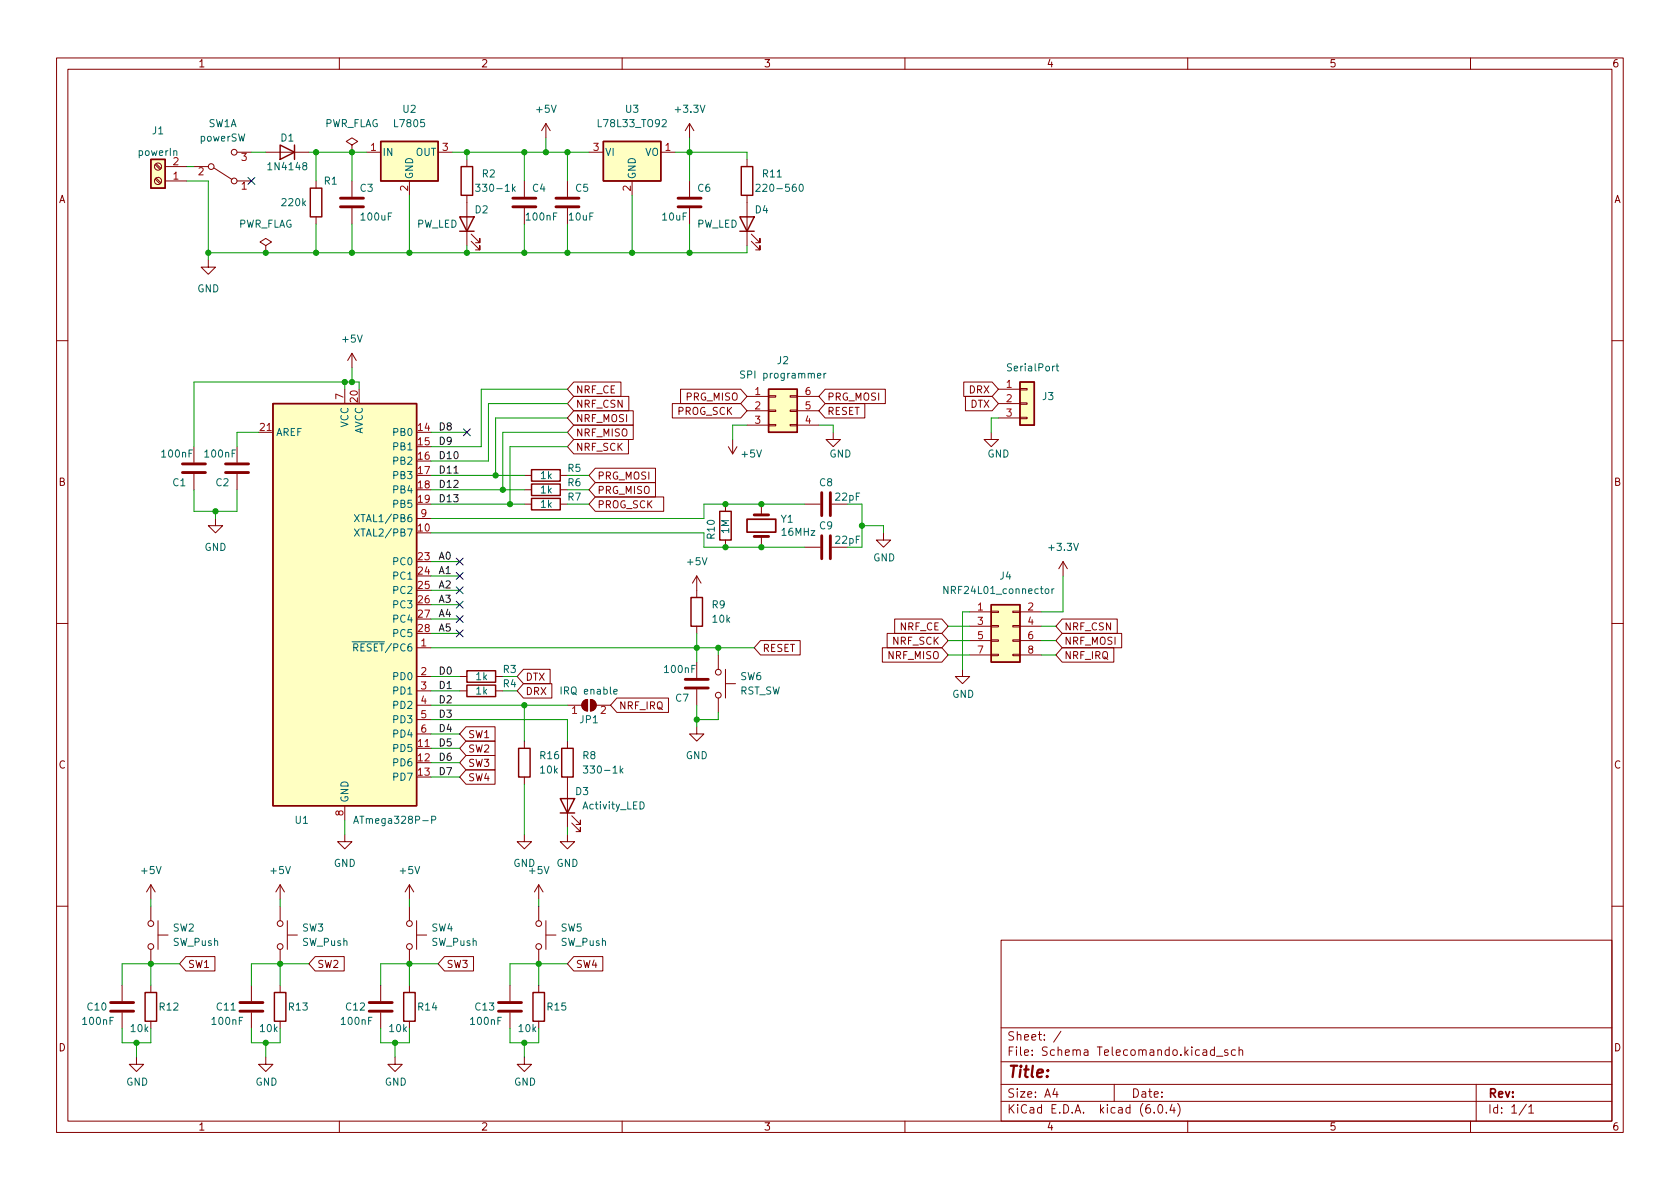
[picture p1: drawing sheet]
<svg xmlns="http://www.w3.org/2000/svg" width="297mm" height="210mm" viewBox="0 0 297 210" stroke-linecap="round" stroke-linejoin="round" font-family="sans-serif">
<g fill="none" stroke="#840000" stroke-width=".18">
<path d="M10 10.2h277v190.1h-277zM12 12.2h273v186.1h-273zM60 10.2v2M110 10.2v2M160 10.2v2M210 10.2v2M260 10.2v2M27.4 29.1l.9 .9M27.4 31.7l.9 .8M27.6 29l.9 .8M27.6 31.5l.9 .8M29.2 32h3.8"/>
<path d="M29.2 29.5h3.8M34.3 29.5h2.5M37.8 29.7l3.2 2M41.9 26.9h2.5M41.9 32h2.5M47 26.9h7.6M55.9 32v1.3M55.9 38.3v1.3M62.2 25.6l1-.6-1-.6-1 .6 1 .6v1.3M62.2 26.9h.1M62.2 32v2.8M62.2 36.8v2.8"/>
<path d="M64.8 26.9h2.5M72.4 32v2.5M77.5 26.9h2.5M82.5 28.2v1.3M82.5 34.5v8.9M92.7 32v2.8M92.7 36.8v2.8M96.5 21.8l-.7 1.3M96.5 21.8v2.6M96.5 21.8l.8 1.3M100.3 32v2.8M100.3 36.8v2.8"/>
<path d="M104.1 26.9h2.6M111.8 32v2.5M116.8 26.9h2.6M121.9 21.8l-.7 1.3M121.9 21.8v2.6M121.9 32v2.8M121.9 36.8v2.8M121.9 21.8l.8 1.3M132.1 28.2v1.3M132.1 34.5v8.9M36.8 46v1.2h1.3l-1.3 1.3-1.2-1.3h1.2M47 43.4l1-.6-1-.6-1 .6 1 .6v1.3"/>
<path d="M47 44.7h.1M83.3 42.7l1.5 1.5v-.8v.8h-.7M83.3 41.4l1.5 1.5v-.7v.7h-.7M132.8 42.7l1.6 1.5v-.8v.8h-.8M132.8 41.4l1.6 1.5v-.7v.7h-.8M10 60.2h2M34.3 79v2.8M41.9 79v2.8M45.7 76.4h2.6M61 68.8v2.6M62.2 62.5v2.5M62.2 62.5l-.7 1.2"/>
<path d="M62.2 62.5l.8 1.2M101.4 77.7h9.7v2.6h-9.7l-1.1-1.3zM101.4 75.2h10.6v2.5h-10.6l-1.1-1.3zM101.4 72.6h10.6v2.6h-10.6l-1.1-1.3zM101.4 67.6h8.4v2.5h-8.4l-1.1-1.3zM101.4 70.1h9.8v2.5h-9.8l-1.1-1.2zM118.9 71.4h12.1l1.1 1.2-1.1 1.3h-12.1zM120.3 68.8h10.7l1.1 1.3-1.1 1.3h-10.7zM128.8 79l.7 1.3M129.5 77.7v2.6M130.3 79l-.8 1.3M132.1 70.1h3.8"/>
<path d="M132.1 72.6h3.8M132.1 75.2h3.8M135.9 75.1h1.3v.2h-1.3zM135.9 72.5h1.3v.3h-1.3zM135.9 70h1.3v.2h-1.3zM139.7 75.1h1.3v.2h-1.3zM139.7 72.5h1.3v.3h-1.3zM139.7 70h1.3v.2h-1.3zM141 70.1h3.8M141 72.6h3.8M141 75.2h3.8M145.9 71.4h7v2.5h-7l-1.1-1.3z"/>
<path d="M145.9 68.8h10.6v2.6h-10.6l-1.1-1.3zM147.3 76.4v1.3h1.3l-1.3 1.3-1.3-1.3h1.3M170.4 67.6h5l1.1 1.2-1.1 1.3h-5zM170.7 70.1h4.7l1.1 1.3-1.1 1.2h-4.7zM175.3 76.4v1.3h1.2l-1.2 1.3-1.3-1.3h1.3M176.5 68.8h3.8M176.5 71.4h3.8M176.5 73.9h3.8M180.3 73.8h1.3v.2h-1.3zM180.3 71.2h1.3v.3h-1.3zM180.3 68.7h1.3v.3h-1.3zM285 60.2h2"/>
<path d="M34.3 83.8v2.8M38.1 91.7v1.3h1.3l-1.3 1.2-1.3-1.2h1.3M41.9 83.8v2.8M73.7 91.7h2.5M92.7 89.1h1.3M92.7 84.1h1.3M92.7 86.6h1.3M99.1 89.1h1.2M99.1 84.1h1.2M99.1 86.6h1.2M105.3 87.9h12v2.5h-12l-1.2-1.3zM105.3 85.3h10.6v2.6h-10.6l-1.2-1.3z"/>
<path d="M105.3 82.8h10.6v2.5h-10.6l-1.2-1.2zM128.3 89.1v1.3M128.3 95.5v1.3M134.6 89.1v2M134.6 94.9v1.9M142.2 96.8h2.8M142.2 89.1h2.8M147.1 96.8h2.8M147.1 89.1h2.8M156.2 94.2v1.3h1.3l-1.3 1.3-1.3-1.3h1.3M188 99.3l-.8 1.3M188 99.3v2.5"/>
<path d="M188 99.3l.7 1.3M10 110.2h2M73.7 119.6h2.5M73.7 114.5h2.5M81.3 119.6h1.2M87.6 119.6h1.3M92.6 118.4h4.7v2.5h-4.7l-1.2-1.3zM123.2 101.8l-.8 1.3M123.2 101.8v3.9M123.2 110.7v1.3M123.2 117.1v2.8M123.2 101.8l.8 1.3"/>
<path d="M127 115.8v2.6M128.3 118.4v5M134.5 113.3h7v2.5h-7l-1.2-1.3zM156 114.5h10.5l1.1 1.3-1.1 1.3h-10.5zM156.9 112h9.6l1.1 1.3-1.1 1.2h-9.6zM158.2 109.5h8.3l1.1 1.2-1.1 1.3h-8.3zM170.2 118.4v1.2h1.2l-1.2 1.3-1.3-1.3h1.3M171.4 108.2h3.9M171.4 110.7h3.9M171.4 113.3h3.9M171.4 115.8h3.9M175.3 115.7h1.2v.2h-1.2z"/>
<path d="M175.3 113.2h1.2v.2h-1.2zM175.3 110.6h1.2v.3h-1.2zM175.3 108.1h1.2v.2h-1.2zM179.1 115.7h1.2v.2h-1.2zM179.1 113.2h1.2v.2h-1.2zM179.1 110.6h1.2v.3h-1.2zM179.1 108.1h1.2v.2h-1.2zM180.3 108.2h3.8M180.3 110.7h3.8M180.3 113.3h3.8M180.3 115.8h3.8M187.8 114.5h9.1v2.6h-9.1l-1.1-1.3z"/>
<path d="M187.8 109.5h9.7v2.5h-9.7l-1.1-1.3zM187.8 112h10.5v2.5h-10.5l-1.1-1.2zM285 110.2h2M73.7 122.2h2.5M73.7 124.7h2.5M73.7 132.3h2.5M73.7 127.2h2.5M73.7 129.8h2.5M81.3 122.2h1.2M82.4 133.6h5.1v2.5h-5.1l-1.1-1.2zM82.4 128.5h5.1v2.6h-5.1l-1.1-1.3zM82.4 136.1h5.1v2.6h-5.1l-1.1-1.3z"/>
<path d="M82.4 131.1h5.1v2.5h-5.1l-1.1-1.3zM87.6 122.2h1.3M92.6 120.9h5v2.5h-5l-1.2-1.2zM92.7 131.1v1.2M92.7 137.4v1.3M100.3 124.7h2.6M100.3 131.1v1.2M100.3 137.4v8.9M103.2 124l.7-.3v2a1.02 1.02 0 0 1-1-.6 1.02 1.02 0 0 1 .3-1.1zM104.4 123.7a1.02 1.02 0 0 1 1 1 1.02 1.02 0 0 1-1 1zM105.4 124.7h2.5M109.1 123.4h9.1v2.6h-9.1l-1.2-1.3z"/>
<path d="M123.2 128.5v1.3h1.3l-1.3 1.3-1.3-1.3h1.3M123.2 121.9v2.8M127 123.4v2.6M128.3 120.9h1.7M26.7 156.5v2.5M26.7 156.5l-.8 1.2M26.7 156.5l.7 1.2M49.5 156.5v2.5M49.5 156.5l-.7 1.2M49.5 156.5l.8 1.2M61 147.6v1.2h1.2l-1.2 1.3-1.3-1.3h1.3M61 142.5v2.5"/>
<path d="M72.4 156.5v2.5M72.4 156.5l-.8 1.2M72.4 156.5l.8 1.2M92.7 147.6v1.2h1.3l-1.3 1.3-1.3-1.3h1.3M95.2 156.5v2.5M95.2 156.5l-.7 1.2M95.2 156.5l.8 1.2M100.3 147.6v1.2h1.3l-1.3 1.3-1.2-1.3h1.2M101.1 145.5l1.5 1.6v-.8v.8h-.7M101.1 144.3l1.5 1.5v-.8v.8h-.7M10 160.2h2M21.6 174.2v2.8"/>
<path d="M21.6 179.1v2.8M26.7 160.3v2.5M26.7 167.9v2.5M26.7 174.2v1.3M27.9 165.3h1.8M27.9 162.8v5.1M32.9 169.2h5.1v2.5h-5.1l-1.2-1.3zM44.4 174.2v2.8M44.4 179.1v2.8M49.5 160.3v2.5M49.5 167.9v2.5M49.5 174.2v1.3"/>
<path d="M50.8 165.3h1.8M50.8 162.8v5.1M55.7 169.2h5.2v2.5h-5.2l-1.1-1.3zM67.3 174.2v2.8M67.3 179.1v2.8M72.4 160.3v2.5M72.4 167.9v2.5M72.4 174.2v1.3M73.7 165.3h1.7M73.7 162.8v5.1M78.6 169.2h5.1v2.5h-5.1l-1.1-1.3zM90.2 174.2v2.8"/>
<path d="M90.2 179.1v2.8M95.2 160.3v2.5M95.2 167.9v2.5M95.2 174.2v1.3M96.5 162.8v5.1M96.5 165.3h1.8M101.4 169.2h5.2v2.5h-5.2l-1.1-1.3zM177 166.3h108v32h-108zM285 160.2h2M24.1 186.9v1.3h1.3l-1.3 1.3-1.2-1.3h1.2M26.7 180.6v1.3M47 186.9v1.3h1.3l-1.3 1.3-1.3-1.3h1.3"/>
<path d="M49.5 180.6v1.3M60 198.3v2M69.8 186.9v1.3h1.3l-1.3 1.3-1.2-1.3h1.2M72.4 180.6v1.3M92.7 186.9v1.3h1.3l-1.3 1.3-1.3-1.3h1.3M95.2 180.6v1.3M110 198.3v2M160 198.3v2M177 194.8h108M177 191.8h108M177 187.8h108M177 181.8h108"/>
<path d="M186.5 192.5l-.4 1h1M186.9 193v1M187.6 182.4l-1.3 1.9M197 191.8v3M204.1 196.7v.1M204.9 195.4l.2-.1a.81 .81 0 0 1 .6 .7 .81 .81 0 0 1-.3 .8h-.2a.81 .81 0 0 1-.6-.6 .81 .81 0 0 1 .3-.8zM206.2 196.7v.1M207.2 195.3l-.3 1h.9M207.6 195.8v1M208.2 195.1a1.72 1.72 0 0 1 0 2.3M210 198.3v2M214.7 185.7l-.4-.1-.3 .3v.4l.1 .3h.6"/>
<path d="M214.7 185.1v1.5M215.1 186.8h1.1M217.1 185.7l-.4-.1-.2 .2 .1 .3 .5 .1v.4h-.6M218.4 185.7l-.4-.1-.3 .3v.4l.2 .3h.5M219.1 185.8l.2-.2 .3 .1 .1 .9M219.1 185.1v1.5M260 198.3v2M261 191.8v6.5M269.9 195.3l-1.3 1.9M270.3 195.8l.4-.5v1.5M270.3 196.8h.9"/>
<circle cx="27.9" cy="29.5" r=".63"/>
<circle cx="27.9" cy="32" r=".63"/>
<circle cx="37.3" cy="29.5" r=".51"/>
<circle cx="41.4" cy="32" r=".51"/>
<circle cx="41.4" cy="26.9" r=".51"/>
<circle cx="127" cy="118.9" r=".51"/>
<circle cx="127" cy="122.9" r=".51"/>
<circle cx="26.7" cy="163.3" r=".51"/>
<circle cx="26.7" cy="167.4" r=".51"/>
<circle cx="49.5" cy="167.4" r=".51"/>
<circle cx="49.5" cy="163.3" r=".51"/>
<circle cx="72.4" cy="167.4" r=".51"/>
<circle cx="72.4" cy="163.3" r=".51"/>
<circle cx="95.3" cy="167.4" r=".51"/>
<circle cx="95.3" cy="163.3" r=".51"/>
</g>
<g fill="none" stroke="#840000" stroke-width=".51">
<path d="M60.2 36.6h4.1M60.2 35h4.1M90.7 36.6h4M90.7 35h4M98.3 36.6h4.1M98.3 35h4.1M119.9 36.6h4.1M119.9 35h4.1M32.3 82h4M32.3 83.6h4M39.9 82h4M39.9 83.6h4"/>
<path d="M133.3 94.9h2.6M133.3 91.1h2.6M145.3 87.1v4.1M145.3 94.7v4.1M146.8 87.1v4.1M146.8 94.7v4.1M121.2 120.1h4M121.2 121.7h4M19.6 177.3h4M19.6 178.8h4M42.4 177.3h4.1M42.4 178.8h4.1"/>
<path d="M65.3 177.3h4M65.3 178.8h4M88.1 177.3h4.1M88.1 178.8h4.1"/>
</g>
<g fill="none" stroke="#840000" stroke-width=".25">
<path d="M26.7 28.2h2.5v5.1h-2.5zM49.5 25.6l2.6 1.3-2.6 1.3zM52.1 25.6v2.6M54.9 33.3h2v5h-2zM67.3 25h10.2v7h-10.2zM81.3 38.3h2.5l-1.3 2.6zM81.5 29.5h2.1v5h-2.1zM106.7 25h10.1v7h-10.1zM130.8 38.3h2.5l-1.2 2.6zM131.1 29.5h2v5h-2zM81.3 40.9h2.5M130.8 40.9h2.5"/>
<path d="M48.3 71.4h25.4v71.1h-25.4zM135.9 68.8h5.1v7.6h-5.1zM180.3 67.6h2.6v7.6h-2.6zM94 88.1h5.1v2.1h-5.1zM94 83.1h5.1v2h-5.1zM94 85.6h5.1v2h-5.1zM127.3 90.4h2v5.1h-2zM82.5 118.6h5.1v2h-5.1zM122.2 105.7h2v5h-2zM175.3 106.9h5v10.2h-5zM82.5 121.2h5.1v2h-5.1zM91.7 132.3h2v5.1h-2z"/>
<path d="M99.3 132.3h2v5.1h-2zM99.1 141.2h2.5l-1.3 2.6zM99.1 143.8h2.5M25.7 175.5h2v5.1h-2zM48.5 175.5h2v5.1h-2zM71.4 175.5h2v5.1h-2zM94.2 175.5h2.1v5.1h-2.1z"/>
</g>
<g fill="none" stroke="#006464" stroke-width=".18">
<path d="M84.1 32.6h.8l-.5 .5 .4 .1v.5l-.2 .1-.5-.1M90.7 33.4l.4 .4M91.1 33l-.5 .5M133.7 32.7l.5-.1 .2 .3-.8 .9h.8M141.4 32.7l.2-.1a.68 .68 0 0 1 .4 .6 .68 .68 0 0 1-.4 .6l-.2-.1-.1-.3zM131.7 65.7l-.5-.1-.2 .1v.4l.5 .2 .2 .3-.3 .3-.5-.1M144.5 66.4l.6-.1v-.2l-.4-.1-.2 .2 .1 .6h.5M145.7 66v.9M146 66l-.3 .3M186.7 64.7h.5M186.9 64.3v1.1l.3 .2M62.7 93.5l.8 1.3"/>
<path d="M62.7 91l.8 1.3M63.5 93.5l-.8 1.3M63.5 91l-.8 1.3M167.6 103.7v1.3l-.7-1.3v1.3M184.8 104.2l.2-.1 .4 .1 .1 .5-.2 .2-.3 .1-.2-.2zM186 104.1v.9M186.4 104.1l-.4 .3M103.1 135.4h.8l-.4 .5 .4 .1v.6l-.2 .1-.6-.1M108.5 122.3l.6-.1v-.2l-.4-.1-.2 .2 .1 .6h.5M109.8 136.2l.3 .5M110.1 135.9l-.4 .4M62.5 145.6l.5-1.3 .4 1.3"/>
<path d="M62.7 145.2h.6M76.3 145l.6-.1 .1-.1v-.3l-.7-.2v1.3M113.2 141.8a.64 .64 0 0 1 .7 .6 .64 .64 0 0 1-.7 .7z"/>
</g>
<g fill="#ffffc2" stroke="#ffffc2" stroke-width=".18">
<path d="M67.3 25h10.2v7h-10.2z"/>
<path d="M175.3 106.9h5v10.2h-5z"/>
<path d="M26.7 28.2h2.5v5.1h-2.5z"/>
<path d="M135.9 68.8h5.1v7.6h-5.1z"/>
<path d="M48.3 71.4h25.4v71.1h-25.4z"/>
<path d="M106.7 25h10.1v7h-10.1z"/>
<path d="M180.3 67.6h2.6v7.6h-2.6z"/>
</g>
<g fill="#840000" stroke="#840000" stroke-width=".18">
<path d="M103.2 124l.7-.3v2a1.02 1.02 0 0 1-1-.6 1.02 1.02 0 0 1 .3-1.1z"/>
<path d="M104.4 123.7a1.02 1.02 0 0 1 1 1 1.02 1.02 0 0 1-1 1z"/>
</g>
<path d="M132.1 91.8h5.1v2.3h-5.1z" fill="none" stroke="#840000" stroke-width=".3"/>
<path d="M80.3 83.7h.7" fill="none" stroke="#0f0f0f" stroke-width=".18"/>
<g fill="none" stroke="#009600" stroke-width=".18">
<path d="M33 29.5h1.3M33 32h3.8v14M44.4 26.9h2.6M54.6 26.9h10.2M55.9 26.9v5.1M55.9 39.6v5.1M62.2 26.9v5.1M62.2 39.6v5.1M72.4 34.5v10.2M80 26.9h24.1M82.5 26.9v1.3M92.7 26.9v5.1"/>
<path d="M92.7 39.6v5.1M96.5 24.4v2.5M100.3 26.9v5.1M100.3 39.6v5.1M111.8 34.5v10.2M119.4 26.9h12.7v1.3M121.9 24.4v7.6M121.9 39.6v5.1M82.5 43.4v1.3M132.1 43.4v1.3h-95.3M45.7 76.4h-3.8v2.6M61 67.6v1.2"/>
<path d="M62.2 65v2.6M63.5 68.8v-1.2h-29.2v11.4M76.2 76.4h6.3M100.3 76.4h-11.4v10.2M100.3 71.4h-13.9v10.1h-10.2M100.3 68.8h-15.2v10.2h-8.9M100.3 73.9h-12.7v10.2M100.3 79h-10.1v10.1M132.1 75.2h-2.6v2.5M144.8 75.2h2.5v1.2M176.5 73.9h-1.2v2.5M34.3 86.6v3.8h7.6v-3.8"/>
<path d="M38.1 90.4v1.3M76.2 84.1h16.5M76.2 99.3h5.1M76.2 89.1h16.5M76.2 94.2h48.3v2.6h17.7M76.2 86.6h16.5M100.3 84.1h3.8M100.3 89.1h3.8M100.3 86.6h3.8M142.2 89.1h-17.7v2.6h-48.3M149.9 89.1h2.5v7.7h-2.5M152.4 93h3.8v1.2"/>
<path d="M76.2 104.4h5.1M76.2 101.8h5.1M76.2 119.6h5.1M76.2 109.5h5.1M76.2 112h5.1M76.2 114.5h57.1M76.2 106.9h5.1M123.2 112v5.1M127 114.5v1.3M167.6 110.7h3.8M167.6 113.3h3.8M167.6 115.8h3.8"/>
<path d="M171.4 108.2h-1.2v10.2M184.1 110.7h2.6M184.1 113.3h2.6M184.1 115.8h2.6M188 101.8v6.4h-3.9M76.2 127.2h24.1v3.9M76.2 122.2h5.1M76.2 124.7h24.1M76.2 134.9h5.1M76.2 132.3h5.1M76.2 129.8h5.1M76.2 137.4h5.1"/>
<path d="M88.9 122.2h2.5M92.7 124.7v6.4M92.7 138.7v8.9M123.2 124.7v3.8M127 126v1.2h-3.8M26.7 159v1.3M49.5 159v1.3M61 145v2.6M72.4 159v1.3M95.2 159v1.3M100.3 146.3v1.3M26.7 170.4v3.8"/>
<path d="M31.7 170.4h-10.1v3.8M49.5 170.4v3.8M54.6 170.4h-10.2v3.8M72.4 170.4v3.8M77.5 170.4h-10.2v3.8M95.2 170.4v3.8M100.3 170.4h-10.1v3.8M21.6 181.9v2.5h5.1v-2.5M24.1 184.4v2.5M44.4 181.9v2.5h5.1v-2.5M47 184.4v2.5M67.3 181.9v2.5h5.1v-2.5"/>
<path d="M69.8 184.4v2.5M90.2 181.9v2.5h5v-2.5M92.7 184.4v2.5"/>
</g>
<g fill="none" stroke="#000084" stroke-width=".18">
<path d="M43.8 31.4l1.3 1.2M45.1 31.4l-1.3 1.2M81.9 75.8l1.3 1.3M83.2 75.8l-1.3 1.3M80.7 98.7l1.2 1.2M81.9 98.7l-1.2 1.2M80.7 101.2l1.2 1.3M80.7 108.9l1.2 1.2M80.7 103.8l1.2 1.2M80.7 111.4l1.2 1.2M80.7 106.3l1.2 1.2M81.9 101.2l-1.2 1.3"/>
<path d="M81.9 108.9l-1.2 1.2M81.9 103.8l-1.2 1.2M81.9 111.4l-1.2 1.2M81.9 106.3l-1.2 1.2"/>
</g>
<g fill="#009600" stroke="#009600" stroke-width=".18">
<circle cx="82.5" cy="44.7" r=".46"/>
<circle cx="55.9" cy="26.9" r=".46"/>
<circle cx="62.2" cy="26.9" r=".46"/>
<circle cx="62.2" cy="44.7" r=".46"/>
<circle cx="55.9" cy="44.7" r=".46"/>
<circle cx="100.3" cy="44.7" r=".46"/>
<circle cx="111.8" cy="44.7" r=".46"/>
<circle cx="92.7" cy="44.7" r=".46"/>
<circle cx="90.2" cy="89.1" r=".46"/>
<circle cx="88.9" cy="86.6" r=".46"/>
<circle cx="128.3" cy="89.1" r=".46"/>
<circle cx="92.7" cy="26.9" r=".46"/>
<circle cx="82.5" cy="26.9" r=".46"/>
<circle cx="121.9" cy="26.9" r=".46"/>
<circle cx="100.3" cy="26.9" r=".46"/>
<circle cx="96.5" cy="26.9" r=".46"/>
<circle cx="36.8" cy="44.7" r=".46"/>
<circle cx="47" cy="44.7" r=".46"/>
<circle cx="61" cy="67.6" r=".46"/>
<circle cx="62.2" cy="67.6" r=".46"/>
<circle cx="72.4" cy="44.7" r=".46"/>
<circle cx="121.9" cy="44.7" r=".46"/>
<circle cx="87.6" cy="84.1" r=".46"/>
<circle cx="123.2" cy="114.5" r=".46"/>
<circle cx="127" cy="114.5" r=".46"/>
<circle cx="128.3" cy="96.8" r=".46"/>
<circle cx="123.2" cy="127.2" r=".46"/>
<circle cx="92.7" cy="124.7" r=".46"/>
<circle cx="69.8" cy="184.4" r=".46"/>
<circle cx="24.1" cy="184.4" r=".46"/>
<circle cx="47" cy="184.4" r=".46"/>
<circle cx="134.6" cy="89.1" r=".46"/>
<circle cx="152.4" cy="93" r=".46"/>
<circle cx="134.6" cy="96.8" r=".46"/>
<circle cx="95.2" cy="170.4" r=".46"/>
<circle cx="92.7" cy="184.4" r=".46"/>
<circle cx="26.7" cy="170.4" r=".46"/>
<circle cx="72.4" cy="170.4" r=".46"/>
<circle cx="49.5" cy="170.4" r=".46"/>
<circle cx="38.1" cy="90.4" r=".46"/>
</g>
<text font-size="2.8" fill="#840000" x="178" y="190.6">Title:</text>
<g font-size="2.1" fill="#840000">
<text x="178" y="184">Sheet: /</text>
<text x="178" y="186.7">File: Schema Telecomando.kicad_sch</text>
<text x="178" y="196.9">KiCad E.D.A. kicad (6.0.4)</text>
<text x="178" y="194.1">Size: A4</text>
<text x="200" y="194.1">Date:</text>
<text x="263" y="194.1">Rev:</text>
<text x="263" y="196.9">Id: 1/1</text>
</g>
<g font-size="1.8" fill="#840000">
<text x="35" y="11.9">1</text>
<text x="85" y="11.9">2</text>
<text x="135" y="11.9">3</text>
<text x="185" y="11.9">4</text>
<text x="235" y="11.9">5</text>
<text x="285" y="11.9">6</text>
<text x="10.3" y="35.9">A</text>
<text x="285.3" y="35.9">A</text>
<text x="101.8" y="69.6">NRF_CE</text>
<text x="121.3" y="70.8">PRG_MISO</text>
<text x="146.2" y="70.8">PRG_MOSI</text>
<text x="171.4" y="69.6">DRX</text>
<text x="101.8" y="77.2">NRF_MISO</text>
<text x="101.8" y="74.6">NRF_MOSI</text>
<text x="101.8" y="72.1">NRF_CSN</text>
<text x="120.2" y="73.4">PROG_SCK</text>
<text x="146.2" y="73.4">RESET</text>
<text x="171.6" y="72.1">DTX</text>
<text x="101.8" y="79.7">NRF_SCK</text>
<text x="10.3" y="85.9">B</text>
<text x="105.6" y="89.9">PROG_SCK</text>
<text x="105.6" y="87.3">PRG_MISO</text>
<text x="105.6" y="84.8">PRG_MOSI</text>
<text x="285.3" y="85.9">B</text>
<text x="159.1" y="111.5">NRF_CE</text>
<text x="188.1" y="111.5">NRF_CSN</text>
<text x="134.8" y="115.3">RESET</text>
<text x="157.1" y="116.5">NRF_MISO</text>
<text x="157.9" y="114">NRF_SCK</text>
<text x="188.1" y="116.5">NRF_IRQ</text>
<text x="188.1" y="114">NRF_MOSI</text>
<text x="92.9" y="120.4">DTX</text>
<text x="92.9" y="122.9">DRX</text>
<text x="109.4" y="125.4">NRF_IRQ</text>
<text x="82.7" y="130.5">SW1</text>
<text x="10.3" y="135.9">C</text>
<text x="82.7" y="135.6">SW3</text>
<text x="82.7" y="133.1">SW2</text>
<text x="285.3" y="135.9">C</text>
<text x="82.7" y="138.1">SW4</text>
<text x="33.2" y="171.2">SW1</text>
<text x="56" y="171.2">SW2</text>
<text x="78.9" y="171.2">SW3</text>
<text x="101.8" y="171.2">SW4</text>
<text x="10.3" y="185.9">D</text>
<text x="285.3" y="185.9">D</text>
<text x="35" y="199.9">1</text>
<text x="85" y="199.9">2</text>
<text x="135" y="199.9">3</text>
<text x="185" y="199.9">4</text>
<text x="235" y="199.9">5</text>
<text x="285" y="199.9">6</text>
</g>
<g font-size="1.8" fill="#006464">
<text x="27" y="23.7">J1</text>
<text x="36.8" y="22.5">SW1A</text>
<text x="57.3" y="22.5">PWR_FLAG</text>
<text x="69.9" y="22.5">L7805</text>
<text x="71.3" y="19.9">U2</text>
<text x="94.9" y="19.9">+5V</text>
<text x="106" y="22.5">L78L33_TO92</text>
<text x="110.6" y="19.9">U3</text>
<text x="119.6" y="19.9">+3.3V</text>
<text x="24.5" y="27.6">powerIn</text>
<text x="35.3" y="25">powerSW</text>
<text x="49.7" y="25">D1</text>
<text x="67.6" y="27.6">IN</text>
<text x="73.5" y="27.6">OUT</text>
<text x="106.9" y="27.6">VI</text>
<text x="114" y="27.6">VO</text>
<text x="47.7" y="30.1">1N4148</text>
<text x="57.3" y="32.6">R1</text>
<text x="63.7" y="33.9">C3</text>
<text x="73" y="31.7" transform="rotate(-90 73 31.7)">GND</text>
<text x="84.9" y="33.9">330-1k</text>
<text x="85.3" y="31.4">R2</text>
<text x="94.2" y="33.9">C4</text>
<text x="101.8" y="33.9">C5</text>
<text x="112.4" y="31.7" transform="rotate(-90 112.4 31.7)">GND</text>
<text x="123.4" y="33.9">C6</text>
<text x="134.6" y="33.9">220-560</text>
<text x="134.9" y="31.4">R11</text>
<text x="42" y="40.3">PWR_FLAG</text>
<text x="50" y="36.4">220k</text>
<text x="64" y="39">100uF</text>
<text x="73.6" y="40.3">PW_LED</text>
<text x="84" y="37.7">D2</text>
<text x="93.2" y="39">100nF</text>
<text x="100.7" y="39">10uF</text>
<text x="117.2" y="39">10uF</text>
<text x="123.2" y="40.3">PW_LED</text>
<text x="133.5" y="37.7">D4</text>
<text x="34.9" y="51.7">GND</text>
<text x="60.6" y="60.6">+5V</text>
<text x="137.4" y="64.4">J2</text>
<text x="178.4" y="65.7">SerialPort</text>
<text x="131.5" y="66.9">SPI programmer</text>
<text x="184.3" y="70.7">J3</text>
<text x="48.8" y="77.1">AREF</text>
<text x="61.6" y="75.6" transform="rotate(-90 61.6 75.6)">VCC</text>
<text x="64.1" y="76.9" transform="rotate(-90 64.1 76.9)">AVCC</text>
<text x="69.7" y="77.1">PB0</text>
<text x="28.7" y="80.9">100nF</text>
<text x="36.3" y="80.9">100nF</text>
<text x="69.7" y="79.6">PB1</text>
<text x="69.7" y="82.2">PB2</text>
<text x="100.4" y="83.4">R5</text>
<text x="131.2" y="80.9">+5V</text>
<text x="146.6" y="80.9">GND</text>
<text x="174.6" y="80.9">GND</text>
<text x="30.6" y="86">C1</text>
<text x="38.2" y="86">C2</text>
<text x="69.7" y="84.7">PB3</text>
<text x="69.7" y="87.2">PB4</text>
<text x="69.7" y="89.8">PB5</text>
<text x="95.6" y="89.8">1k</text>
<text x="95.6" y="84.7">1k</text>
<text x="95.6" y="87.2">1k</text>
<text x="100.4" y="88.5">R7</text>
<text x="100.4" y="86">R6</text>
<text x="144.9" y="86">C8</text>
<text x="147.8" y="88.5">22pF</text>
<text x="63.6" y="94.9">XTAL2/PB7</text>
<text x="63.6" y="92.3">XTAL1/PB6</text>
<text x="126.4" y="95.2" transform="rotate(-90 126.4 95.2)">R10</text>
<text x="128.9" y="94.3" transform="rotate(-90 128.9 94.3)">1M</text>
<text x="138.1" y="92.4">Y1</text>
<text x="138.3" y="94.7">16MHz</text>
<text x="144.9" y="93.6">C9</text>
<text x="36.1" y="97.4">GND</text>
<text x="69.7" y="99.9">PC0</text>
<text x="121.6" y="99.9">+5V</text>
<text x="147.8" y="96.1">22pF</text>
<text x="154.4" y="99.3">GND</text>
<text x="185.6" y="97.4">+3.3V</text>
<text x="69.7" y="102.5">PC1</text>
<text x="69.7" y="105">PC2</text>
<text x="69.7" y="107.6">PC3</text>
<text x="125.9" y="107.6">R9</text>
<text x="167.4" y="105">NRF24L01_connector</text>
<text x="176.8" y="102.5">J4</text>
<text x="69.7" y="110.1">PC4</text>
<text x="69.7" y="112.6">PC5</text>
<text x="126.1" y="110.1">10k</text>
<text x="61.9" y="115.2">~{RESET}/PC6</text>
<text x="117.6" y="119">100nF</text>
<text x="69.7" y="120.3">PD0</text>
<text x="69.7" y="122.8">PD1</text>
<text x="69.7" y="125.3">PD2</text>
<text x="84.2" y="122.8">1k</text>
<text x="84.2" y="120.3">1k</text>
<text x="89" y="121.5">R4</text>
<text x="99.5" y="122.8">IRQ enable</text>
<text x="119.5" y="124.1">C7</text>
<text x="130.7" y="122.8">RST_SW</text>
<text x="130.9" y="120.3">SW6</text>
<text x="168.3" y="123.4">GND</text>
<text x="69.7" y="127.9">PD3</text>
<text x="69.7" y="130.4">PD4</text>
<text x="102.6" y="127.9">JP1</text>
<text x="69.7" y="133">PD5</text>
<text x="69.7" y="135.5">PD6</text>
<text x="95.6" y="134.2">R16</text>
<text x="95.6" y="136.8">10k</text>
<text x="103.1" y="134.2">R8</text>
<text x="103.9" y="136.8">330-1k</text>
<text x="121.2" y="134.2">GND</text>
<text x="61.6" y="142" transform="rotate(-90 61.6 142)">GND</text>
<text x="69.7" y="138">PD7</text>
<text x="101.8" y="140.6">D3</text>
<text x="103.1" y="143.1">Activity_LED</text>
<text x="52.2" y="145.7">U1</text>
<text x="63.4" y="145.7">ATmega328P-P</text>
<text x="25.1" y="154.6">+5V</text>
<text x="47.9" y="154.6">+5V</text>
<text x="59" y="153.3">GND</text>
<text x="70.8" y="154.6">+5V</text>
<text x="90.7" y="153.3">GND</text>
<text x="93.7" y="154.6">+5V</text>
<text x="98.4" y="153.3">GND</text>
<text x="30.6" y="164.7">SW2</text>
<text x="30.6" y="167.3">SW_Push</text>
<text x="53.4" y="164.7">SW3</text>
<text x="53.5" y="167.3">SW_Push</text>
<text x="76.3" y="164.7">SW4</text>
<text x="76.3" y="167.3">SW_Push</text>
<text x="99.2" y="164.7">SW5</text>
<text x="99.2" y="167.3">SW_Push</text>
<text x="15.5" y="178.7">C10</text>
<text x="28.2" y="178.7">R12</text>
<text x="38.4" y="178.7">C11</text>
<text x="51.1" y="178.7">R13</text>
<text x="61.2" y="178.7">C12</text>
<text x="74" y="178.7">R14</text>
<text x="84.1" y="178.7">C13</text>
<text x="96.8" y="178.7">R15</text>
<text x="14.8" y="181.2">100nF</text>
<text x="23.2" y="182.5">10k</text>
<text x="37.6" y="181.2">100nF</text>
<text x="46" y="182.5">10k</text>
<text x="60.5" y="181.2">100nF</text>
<text x="68.9" y="182.5">10k</text>
<text x="83.3" y="181.2">100nF</text>
<text x="91.8" y="182.5">10k</text>
<text x="22.3" y="192">GND</text>
<text x="45.2" y="192">GND</text>
<text x="68" y="192">GND</text>
<text x="90.9" y="192">GND</text>
</g>
<g font-size="1.8" fill="#a90000">
<text x="30.6" y="29.2">2</text>
<text x="42.7" y="28.4">3</text>
<text x="65.5" y="26.7">1</text>
<text x="78.2" y="26.7">3</text>
<text x="104.9" y="26.7">3</text>
<text x="117.6" y="26.7">1</text>
<text x="30.6" y="31.7">1</text>
<text x="35.1" y="31">2</text>
<text x="42.7" y="33.5">1</text>
<text x="72.1" y="33.8" transform="rotate(-90 72.1 33.8)">2</text>
<text x="111.5" y="33.8" transform="rotate(-90 111.5 33.8)">2</text>
<text x="60.7" y="70.6" transform="rotate(-90 60.7 70.6)">7</text>
<text x="63.2" y="71.1" transform="rotate(-90 63.2 71.1)">20</text>
<text x="133.5" y="69.8">1</text>
<text x="142.4" y="69.8">6</text>
<text x="177.9" y="68.6">1</text>
<text x="177.9" y="71.1">2</text>
<text x="46" y="76.2">21</text>
<text x="73.9" y="76.2">14</text>
<text x="133.5" y="72.4">2</text>
<text x="133.5" y="74.9">3</text>
<text x="142.4" y="74.9">4</text>
<text x="142.4" y="72.4">5</text>
<text x="177.9" y="73.7">3</text>
<text x="73.9" y="78.7">15</text>
<text x="73.9" y="81.3">16</text>
<text x="73.9" y="83.8">17</text>
<text x="73.9" y="86.4">18</text>
<text x="73.9" y="88.9">19</text>
<text x="73.9" y="94">10</text>
<text x="74.4" y="91.4">9</text>
<text x="73.9" y="99.1">23</text>
<text x="73.9" y="101.6">24</text>
<text x="73.9" y="104.1">25</text>
<text x="73.9" y="106.7">26</text>
<text x="172.9" y="107.9">1</text>
<text x="181.8" y="107.9">2</text>
<text x="73.9" y="109.2">27</text>
<text x="73.9" y="111.8">28</text>
<text x="172.9" y="110.5">3</text>
<text x="172.9" y="113">5</text>
<text x="181.8" y="110.5">4</text>
<text x="181.8" y="113">6</text>
<text x="74.4" y="114.3">1</text>
<text x="74.4" y="119.4">2</text>
<text x="172.9" y="115.6">7</text>
<text x="181.8" y="115.6">8</text>
<text x="74.4" y="121.9">3</text>
<text x="74.4" y="124.5">4</text>
<text x="74.4" y="127">5</text>
<text x="74.4" y="129.5">6</text>
<text x="101.1" y="126.2">1</text>
<text x="106.2" y="126.2">2</text>
<text x="73.9" y="132.1">11</text>
<text x="73.9" y="134.6">12</text>
<text x="73.9" y="137.2">13</text>
<text x="60.7" y="144.3" transform="rotate(-90 60.7 144.3)">8</text>
</g>
<g font-size="1.8" fill="#0f0f0f">
<text x="77.5" y="76.1">D8</text>
<text x="77.5" y="78.6">D9</text>
<text x="77.5" y="83.7">D11</text>
<text x="77.5" y="81.2">D10</text>
<text x="77.5" y="88.8">D13</text>
<text x="77.5" y="86.3">D12</text>
<text x="77.5" y="99">A0</text>
<text x="77.5" y="101.5">A1</text>
<text x="77.5" y="104">A2</text>
<text x="77.5" y="106.6">A3</text>
<text x="77.5" y="109.1">A4</text>
<text x="77.5" y="111.7">A5</text>
<text x="77.5" y="119.3">D0</text>
<text x="77.5" y="121.8">D1</text>
<text x="77.5" y="124.4">D2</text>
<text x="77.5" y="129.4">D4</text>
<text x="77.5" y="126.9">D3</text>
<text x="77.5" y="132">D5</text>
<text x="77.5" y="137.1">D7</text>
<text x="77.5" y="134.5">D6</text>
</g>
<text font-size="1.8" fill="#009600" x="89" y="119">R3</text>
</svg>
